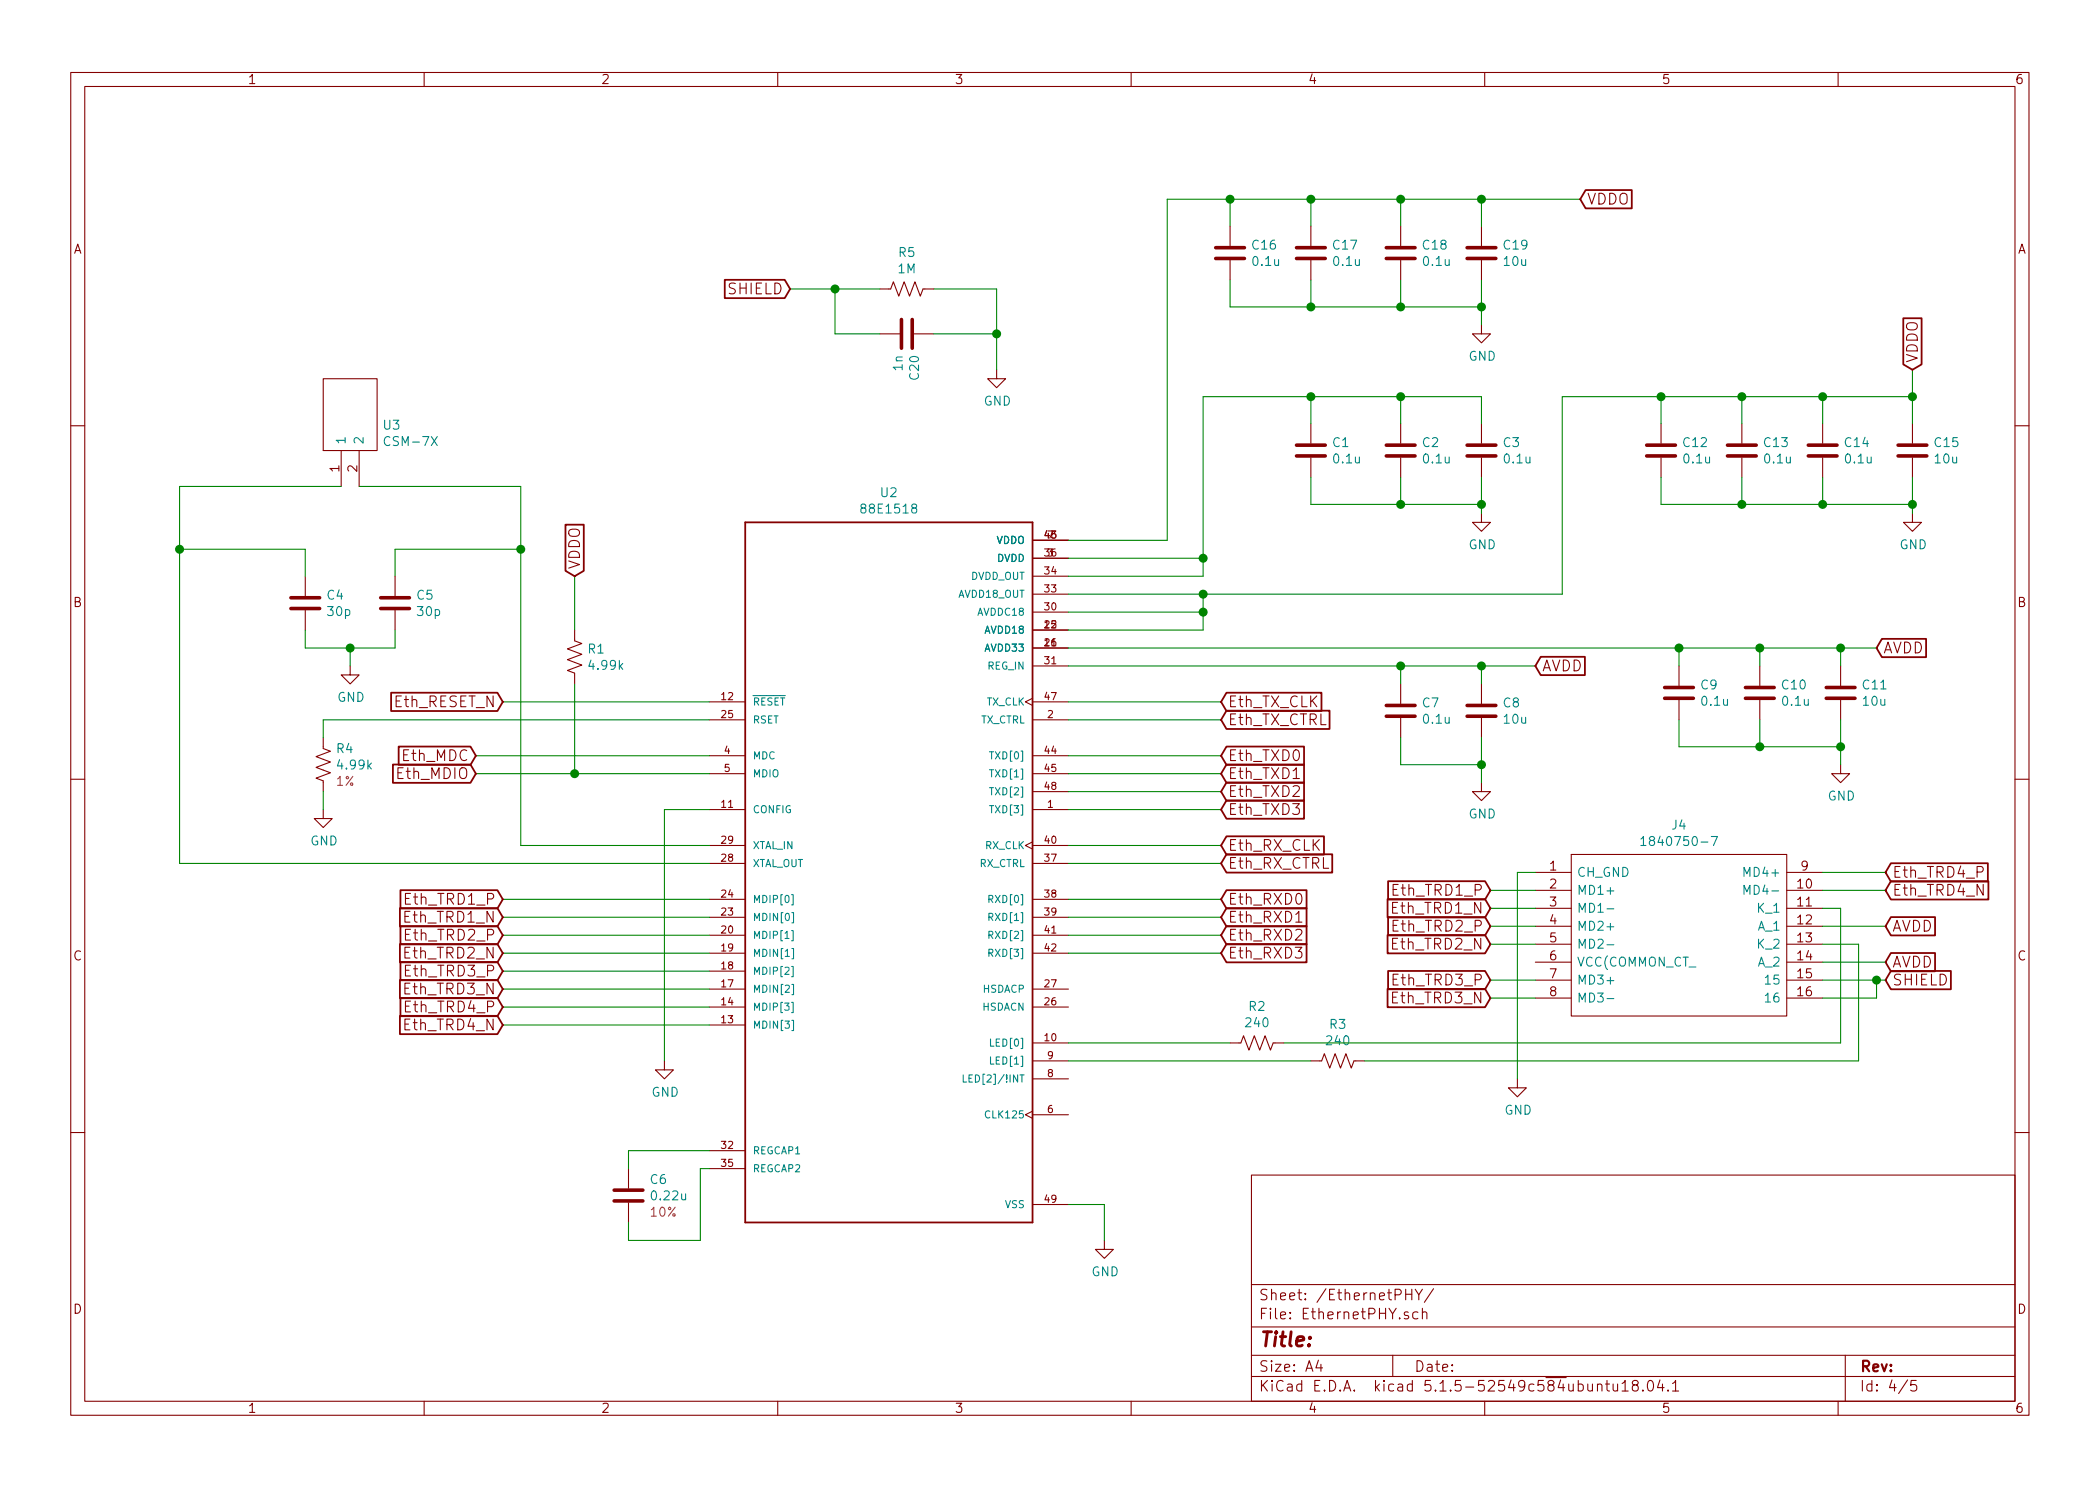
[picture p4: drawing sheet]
<svg xmlns="http://www.w3.org/2000/svg" width="297mm" height="210mm" viewBox="0 0 297 210" stroke-linecap="round" stroke-linejoin="round" font-family="sans-serif">
<g fill="none" stroke="#840000" stroke-width=".15">
<path d="M10 10.3h277v189.9h-277zM12 12.2h273v186.1h-273zM60 10.3v1.9M110 10.3v1.9M160 10.3v1.9M210 10.3v1.9M260 10.3v1.9M174 32v2.8M174 36.8v2.8M185.4 32v2.8M185.4 36.8v2.8M198.1 32v2.8"/>
<path d="M198.1 36.8v2.8M209.5 32v2.8M209.5 36.8v2.8M45.7 53.6h7.6v10.1h-7.6zM124.5 40.9h1.5l.4-1 .7 2 .8-2 .8 2 .7-2 .8 2 .4-1h1.5M124.5 47.2h2.8M129.3 47.2h2.8M141 52.3v1.3h1.2l-1.2 1.3-1.3-1.3h1.3M185.4 59.9v2.8M198.1 59.9v2.8M209.5 46v1.2h1.3l-1.3 1.3-1.2-1.3h1.2M209.5 59.9v2.8"/>
<path d="M234.9 59.9v2.8M246.4 59.9v2.8M257.8 59.9v2.8M270.5 59.9v2.8M10 60.2h2M48.3 63.7v5.1M50.8 63.7v5.1M146 76.4h5.1M146 79h5.1M147.8 77.7h.6l-.3 .3 .3 .2-.1 .4-.1 .1-.4-.1M185.4 64.8v2.8M198.1 64.8v2.8"/>
<path d="M209.5 72.6v1.3h1.3l-1.3 1.3-1.2-1.3h1.2M209.5 64.8v2.8M234.9 64.8v2.8M246.4 64.8v2.8M257.8 64.8v2.8M270.5 72.6v1.3h1.3l-1.3 1.3-1.3-1.3h1.3M270.5 64.8v2.8M285 60.2h2M43.2 81.5v2.8M43.2 86.4v2.7M49.5 94.2v1.3h1.3l-1.3 1.3-1.2-1.3h1.2M55.9 81.5v2.8"/>
<path d="M55.9 86.4v2.7M81.3 89.1v1.6l1 .4-2 .7 2 .8-2 .7 2 .8-2 .8 1 .3v1.6M100.3 99.3h5.1M146 98.8l-1 .5 1 .5M146 99.3h5.1M146 86.6h5.1M146 89.1h5.1M146 91.7h5.1M146 94.2h5.1M146 84.1h5.1M146 81.5h5.1M198.1 96.8v2.8"/>
<path d="M209.5 96.8v2.8M237.5 94.2v2.8M237.5 99.1v2.7M248.9 94.2v2.8M248.9 99.1v2.7M260.3 94.2v2.8M260.3 99.1v2.7M10 110.3h2M45.7 114.5v1.3h1.3l-1.3 1.3-1.3-1.3h1.3M45.7 104.4v1.5l1 .4-2 .8 2 .7-2 .8 2 .7-2 .8 1 .4v1.5M100.3 101.8h5.1M100.3 114.5h5.1"/>
<path d="M100.3 109.5h5.1M100.3 106.9h5.1M100.3 119.6h5.1M146 119.1l-1 .5 1 .5M146 101.8h5.1M146 114.5h5.1M146 112h5.1M146 109.5h5.1M146 106.9h5.1M146 119.6h5.1M182.9 110.2h.9M198.1 101.6v2.8"/>
<path d="M209.5 110.7v1.3h1.3l-1.3 1.3-1.2-1.3h1.2M209.5 101.6v2.8M260.3 108.2v1.3h1.3l-1.3 1.2-1.2-1.2h1.2M285 110.3h2M100.3 129.8h5.1M100.3 127.2h5.1M100.3 134.9h5.1M100.3 132.3h5.1M100.3 139.9h5.1M100.3 137.4h5.1M100.3 122.2h5.1M146 129.8h5.1"/>
<path d="M146 127.2h5.1M146 134.9h5.1M146 132.3h5.1M146 139.9h5.1M146 122.2h5.1M183.3 130.5h.8M217.2 123.4h5M217.2 126h5M217.2 128.5h5M217.2 131.1h5M217.2 133.6h5M217.2 136.1h5"/>
<path d="M217.2 138.7h5M222.2 120.9h30.5v22.9h-30.5zM252.7 123.4h5.1M252.7 126h5.1M252.7 128.5h5.1M252.7 131.1h5.1M252.7 133.6h5.1M252.7 136.1h5.1M252.7 138.7h5.1M94 150.1v1.3h1.2l-1.2 1.2-1.3-1.2h1.3M100.3 145h5.1M100.3 142.5h5.1"/>
<path d="M146 157.2l-1 .5 1 .5M146 147.6h5.1M146 150.1h5.1M146 142.5h5.1M146 152.6h5.1M146 157.7h5.1M174 147.6h1.5l.4-1 .8 2 .7-2 .8 2 .7-2 .8 2 .4-1h1.5M185.4 150.1h1.5l.4-1 .8 2 .7-2 .8 2 .8-2 .7 2 .4-1h1.5M214.6 152.6v1.3h1.3l-1.3 1.3-1.2-1.3h1.2M217.2 141.2h5M252.7 141.2h5.1M10 160.2h2"/>
<path d="M88.9 165.3v2.8M88.9 170.2v2.8M100.3 162.8h5.1M100.3 165.3h5.1M146 170.4h5.1M156.2 175.5v1.3h1.3l-1.3 1.2-1.3-1.2h1.3M177 166.3h108v32h-108zM285 160.2h2M60 198.3v1.9M110 198.3v1.9M160 198.3v1.9M177 194.8h108"/>
<path d="M177 191.8h108M177 187.8h108M177 181.8h108M186.5 192.5l-.4 1h1M186.8 193v1M197 191.8v3M198.8 182.4v1.5M198.8 183.1h.9M199.2 185.7l-.4-.1-.1 .1-.1 .2a.48 .48 0 0 0 .6 .3l.1 .1-.1 .2-.1 .1-.5-.1M199.7 182.4v1.5M200.2 182.4l.5 .8 .5-.8M200.6 185.7a.48 .48 0 0 0-.8 .2v.4a.48 .48 0 0 0 .8 .2"/>
<path d="M200.7 183.2v.7M201.2 185.7a.38 .38 0 0 1 .6 .1v.8M201.2 185.1v1.5M202.8 182.3l-1.3 2M210 198.3v1.9M226 196a.38 .38 0 0 1 .6 0v.8M227.1 195.8h.6M227.3 195.3v1.3l.1 .1 .3 .1M228.2 195.8v.9a.4 .4 0 0 0 .6 0M228.8 195.8v1M229.4 195.8l.3-.3 .2-.2v1.5M229.4 196.8h.9"/>
<path d="M231.2 196l-.3-.2v-.3a.48 .48 0 0 1 .7-.1l.1 .2-.1 .3-.6 .1a.51 .51 0 0 0 0 .7 .48 .48 0 0 0 .6 0 .48 .48 0 0 0-.2-.7M232.4 196.7v.1l-.1-.1h.1v.1M233.1 195.5a.37 .37 0 0 1 .4-.2 .37 .37 0 0 1 .3 .3 .77 .77 0 0 1-.4 1.2l-.3-.1a1.41 1.41 0 0 1 0-1.2zM234.8 195.2l-.4 1.1h1M235.2 195.8v1M235.9 196.7h.1l-.1 .1v-.1v.1M236.6 195.8l.3-.3 .1-.2v1.5M236.6 196.8h.8M260 198.3v1.9M261 191.8v6.5M269.8 195.2l-1.2 2M271 195.3h-.7v.7a.62 .62 0 0 1 .7 0l.1 .2-.1 .5-.2 .1h-.3l-.2-.1"/>
</g>
<g fill="none" stroke="#840000" stroke-width=".51">
<path d="M172 36.6h4M172 35h4M183.4 36.6h4.1M183.4 35h4.1M196.1 36.6h4.1M196.1 35h4.1M207.5 36.6h4.1M207.5 35h4.1M127.5 45.2v4.1M129 45.2v4.1M183.4 64.5h4.1M183.4 63h4.1"/>
<path d="M196.1 64.5h4.1M196.1 63h4.1M207.5 64.5h4.1M207.5 63h4.1M232.9 64.5h4.1M232.9 63h4.1M244.3 64.5h4.1M244.3 63h4.1M255.8 64.5h4M255.8 63h4M268.5 64.5h4M268.5 63h4"/>
<path d="M41.1 86.1h4.1M41.1 84.6h4.1M53.8 86.1h4.1M53.8 84.6h4.1M196.1 99.8h4.1M207.5 99.8h4.1M235.5 98.8h4M235.5 97.3h4M246.9 98.8h4.1M246.9 97.3h4.1M258.3 98.8h4.1M258.3 97.3h4.1"/>
<path d="M196.1 101.3h4.1M207.5 101.3h4.1M86.9 169.9h4M86.9 168.4h4"/>
</g>
<g fill="none" stroke="#008484" stroke-width=".15">
<path d="M140 114h.5M140 111.4h.5M140 108.9h.5M140 106.4h.5M232.1 118.7l.4-.3v1.2M232.1 119.6h.7M242.1 118.4h.8l-.5 1.2M112 126.6h.2v1.4h-.2M112 131.7h.2v1.4h-.2M112 136.7h.2v1.5h-.2M112 129.1h.2v1.5h-.2M112 134.2h.2v1.5h-.2"/>
<path d="M112 139.3h.2v1.4h-.2M139.9 134.8h.5v-.4l-.5-.1v1M139.9 132.3h.5v-.5h-.5v1M139.9 129.8l.5-.1v-.4l-.5-.1v1M139.9 127.2h.5v-.4l-.5-.1v1M227.3 128.6h1M227.3 133.7h1M246.7 124v-1.3l.4 .9 .4-.9v1.3M246.7 126.5v-1.2l.4 .9 .4-.9v1.2M112 141.8h.2v1.5h-.2M112 144.4h.2v1.4h-.2M136.2 152.1v1h.5"/>
<path d="M227.3 141.3h1"/>
</g>
<g fill="none" stroke="#840000" stroke-width=".25">
<path d="M102.5 39.6h8.5l.8 1.3-.8 1.3h-8.5zM224.3 26.9h6.5v2.6h-6.5l-.8-1.3zM269.2 45h2.6v6.6l-1.3 .7-1.3-.7zM80 74.2h2.6v6.6l-1.3 .7-1.3-.7zM105.4 73.9h40.6v99.1h-40.6zM55.3 98h15.1l.7 1.3-.7 1.3h-15.1zM173.5 98h13.4v2.6h-13.4l-.8-1.3zM217.9 92.9h6.3v2.6h-6.3l-.7-1.3zM266.2 90.4h6.2v2.6h-6.2l-.8-1.3zM55.6 108.2h10.9l.8 1.3-.8 1.3h-10.9zM56.4 105.6h10.1l.8 1.3-.8 1.3h-10.1zM173.5 110.7h11v2.6h-11l-.8-1.3z"/>
<path d="M173.5 113.3h11v2.5h-11l-.8-1.3zM173.5 108.2h11v2.6h-11l-.8-1.3zM173.5 105.6h11v2.6h-11l-.8-1.3zM173.5 100.6h14.6v2.5h-14.6l-.8-1.3zM173.5 118.3h13.8v2.6h-13.8l-.8-1.3zM56.6 133.6h13.8l.7 1.3-.7 1.3h-13.8zM56.6 138.7h13.8l.7 1.2-.7 1.3h-13.8zM56.6 128.5h13.8l.7 1.3-.7 1.3h-13.8zM56.6 136.1h13.8l.7 1.3-.7 1.3h-13.8zM56.6 131h13.8l.7 1.3-.7 1.3h-13.8zM56.6 126h13.8l.7 1.2-.7 1.3h-13.8zM173.5 120.9h14.9v2.6h-14.9l-.8-1.3z"/>
<path d="M173.5 133.6h11.3v2.6h-11.3l-.8-1.3zM173.5 131h11.3v2.6h-11.3l-.8-1.3zM173.5 128.5h11.3v2.6h-11.3l-.8-1.3zM173.5 126h11.3v2.5h-11.3l-.8-1.3zM196.3 139.9h13.8l.7 1.3-.7 1.3h-13.8zM196.3 132.3h13.8l.7 1.3-.7 1.3h-13.8zM196.3 127.2h13.8l.7 1.3-.7 1.3h-13.8zM196.3 129.8h13.8l.7 1.3-.7 1.3h-13.8zM196.3 137.4h13.8l.7 1.3-.7 1.3h-13.8zM196.3 124.7h13.8l.7 1.3-.7 1.3h-13.8zM267.5 122.1h13.7v2.6h-13.7l-.8-1.3zM267.5 124.7h13.8v2.6h-13.8l-.8-1.3z"/>
<path d="M267.5 129.8h6.2v2.6h-6.2l-.8-1.3zM267.5 134.8h6.2v2.6h-6.2l-.8-1.3zM267.5 137.4h8.4v2.6h-8.4l-.8-1.3zM56.6 143.7h13.8l.7 1.3-.7 1.3h-13.8zM56.6 141.2h13.8l.7 1.3-.7 1.3h-13.8z"/>
</g>
<g fill="none" stroke="#008400" stroke-width=".15">
<path d="M174 28.2v3.8M174 39.6v3.8h35.5M185.4 28.2v3.8M185.4 39.6v3.8M198.1 28.2v3.8M198.1 39.6v3.8M209.5 28.2v3.8M209.5 39.6v6.4M223.5 28.2h-58.4v48.2h-14M111.8 40.9h12.7M118.1 40.9v6.3h6.4M132.1 40.9h8.9v11.4"/>
<path d="M132.1 47.2h8.9M185.4 56.1v3.8M198.1 56.1v3.8M209.5 59.9v-3.8h-39.3v25.4h-19.1M234.9 56.1v3.8M246.4 56.1v3.8M257.8 56.1v3.8M270.5 56.1h-49.5v28h-69.9M270.5 52.3v7.6M25.4 77.7h17.8v3.8M48.3 68.8h-22.9v53.4h74.9M50.8 68.8h22.9v50.8h26.6"/>
<path d="M73.7 77.7h-17.8v3.8M151.1 79h19.1M185.4 67.6v3.8h24.1M198.1 67.6v3.8M209.5 67.6v5M234.9 67.6v3.8h35.6M246.4 67.6v3.8M257.8 67.6v3.8M270.5 67.6v5M43.2 89.1v2.6h12.7v-2.6M49.5 91.7v2.5M71.1 99.3h29.2"/>
<path d="M81.3 81.5v7.6M81.3 96.8v12.7M151.1 86.6h19.1M151.1 91.7h114.3M151.1 99.3h21.6M151.1 94.2h66.1M170.2 84.1v5h-19.1M198.1 94.2v2.6M209.5 94.2v2.6M237.5 91.7v2.5M248.9 91.7v2.5M260.3 91.7v2.5"/>
<path d="M45.7 112v2.5M67.3 106.9h33M67.3 109.5h33M100.3 114.5h-6.3v35.6M100.3 101.8h-54.6v2.6M151.1 114.5h21.6M151.1 106.9h21.6M151.1 119.6h21.6M151.1 109.5h21.6M151.1 112h21.6M151.1 101.8h21.6M198.1 104.4v3.8h11.4"/>
<path d="M209.5 104.4v6.3M237.5 101.8v3.9h22.8M248.9 101.8v3.9M260.3 101.8v6.4M71.1 134.9h29.2M71.1 132.3h29.2M71.1 129.8h29.2M71.1 127.2h29.2M71.1 137.4h29.2M71.1 139.9h29.2M151.1 134.9h21.6M151.1 132.3h21.6"/>
<path d="M151.1 122.2h21.6M151.1 129.8h21.6M151.1 127.2h21.6M210.8 131.1h6.4M210.8 126h6.4M210.8 128.5h6.4M210.8 133.6h6.4M210.8 138.7h6.4M217.2 123.4h-2.6v29.2M257.8 128.5h2.5v19.1h-78.7M257.8 133.6h5.1v16.5h-69.9M257.8 131.1h8.9"/>
<path d="M257.8 136.1h8.9M257.8 126h8.9M257.8 138.7h8.9M257.8 123.4h8.9M265.4 138.7v2.5h-7.6M71.1 145h29.2M71.1 142.5h29.2M151.1 147.6h22.9M151.1 150.1h34.3M210.8 141.2h6.4M100.3 165.3h-1.2v10.2h-10.2v-2.5M100.3 162.8h-11.4v2.5"/>
<path d="M151.1 170.4h5.1v5.1"/>
</g>
<g fill="#008400" stroke="#008400" stroke-width=".25">
<circle cx="260.3" cy="105.7" r=".51"/>
<circle cx="260.3" cy="91.7" r=".51"/>
<circle cx="170.2" cy="84.1" r=".51"/>
<circle cx="265.4" cy="138.7" r=".51"/>
<circle cx="270.5" cy="71.4" r=".51"/>
<circle cx="257.8" cy="71.4" r=".51"/>
<circle cx="246.4" cy="71.4" r=".51"/>
<circle cx="257.8" cy="56.1" r=".51"/>
<circle cx="198.1" cy="94.2" r=".51"/>
<circle cx="246.4" cy="56.1" r=".51"/>
<circle cx="248.9" cy="91.7" r=".51"/>
<circle cx="235" cy="56.1" r=".51"/>
<circle cx="118.1" cy="40.9" r=".51"/>
<circle cx="237.5" cy="91.7" r=".51"/>
<circle cx="248.9" cy="105.7" r=".51"/>
<circle cx="141" cy="47.2" r=".51"/>
<circle cx="209.6" cy="108.2" r=".51"/>
<circle cx="185.4" cy="43.4" r=".51"/>
<circle cx="198.1" cy="71.4" r=".51"/>
<circle cx="209.6" cy="71.4" r=".51"/>
<circle cx="270.5" cy="56.1" r=".51"/>
<circle cx="170.2" cy="79" r=".51"/>
<circle cx="209.6" cy="94.2" r=".51"/>
<circle cx="174" cy="28.2" r=".51"/>
<circle cx="198.1" cy="56.1" r=".51"/>
<circle cx="185.4" cy="56.1" r=".51"/>
<circle cx="209.6" cy="43.4" r=".51"/>
<circle cx="170.2" cy="86.6" r=".51"/>
<circle cx="198.1" cy="43.4" r=".51"/>
<circle cx="209.6" cy="28.2" r=".51"/>
<circle cx="25.4" cy="77.7" r=".51"/>
<circle cx="198.1" cy="28.2" r=".51"/>
<circle cx="185.4" cy="28.2" r=".51"/>
<circle cx="49.5" cy="91.7" r=".51"/>
<circle cx="73.7" cy="77.7" r=".51"/>
<circle cx="81.3" cy="109.5" r=".51"/>
</g>
<text font-size="2.8" fill="#840000" x="178" y="190.5">Title:</text>
<g font-size="2.1" fill="#840000">
<text x="224.4" y="29">VDDO</text>
<text x="103.1" y="41.7">SHIELD</text>
<text x="271.3" y="51.4" transform="rotate(-90 271.3 51.4)">VDDO</text>
<text x="82" y="80.6" transform="rotate(-90 82 80.6)">VDDO</text>
<text x="218.1" y="95">AVDD</text>
<text x="266.3" y="92.5">AVDD</text>
<text x="55.8" y="100.1">Eth_RESET_N</text>
<text x="173.6" y="100.1">Eth_TX_CLK</text>
<text x="57" y="107.7">Eth_MDC</text>
<text x="173.6" y="107.7">Eth_TXD0</text>
<text x="173.6" y="102.6">Eth_TX_CTRL</text>
<text x="56.3" y="110.2">Eth_MDIO</text>
<text x="173.6" y="112.8">Eth_TXD2</text>
<text x="173.6" y="110.2">Eth_TXD1</text>
<text x="173.6" y="115.3">Eth_TXD3</text>
<text x="173.6" y="122.9">Eth_RX_CTRL</text>
<text x="173.6" y="120.4">Eth_RX_CLK</text>
<text x="267.6" y="124.2">Eth_TRD4_P</text>
<text x="57.4" y="130.6">Eth_TRD1_N</text>
<text x="57.5" y="128">Eth_TRD1_P</text>
<text x="173.6" y="130.6">Eth_RXD1</text>
<text x="173.6" y="128">Eth_RXD0</text>
<text x="197.1" y="129.3">Eth_TRD1_N</text>
<text x="197.2" y="131.8">Eth_TRD2_P</text>
<text x="197.2" y="126.7">Eth_TRD1_P</text>
<text x="267.6" y="126.7">Eth_TRD4_N</text>
<text x="267.6" y="131.8">AVDD</text>
<text x="57.4" y="135.6">Eth_TRD2_N</text>
<text x="57.5" y="133.1">Eth_TRD2_P</text>
<text x="173.6" y="135.6">Eth_RXD3</text>
<text x="173.6" y="133.1">Eth_RXD2</text>
<text x="197.1" y="134.4">Eth_TRD2_N</text>
<text x="267.6" y="136.9">AVDD</text>
<text x="57.4" y="140.7">Eth_TRD3_N</text>
<text x="57.5" y="143.3">Eth_TRD4_P</text>
<text x="57.5" y="138.2">Eth_TRD3_P</text>
<text x="197.1" y="142">Eth_TRD3_N</text>
<text x="197.2" y="139.4">Eth_TRD3_P</text>
<text x="267.6" y="139.4">SHIELD</text>
<text x="57.4" y="145.8">Eth_TRD4_N</text>
<text x="178" y="184">Sheet: /EthernetPHY/</text>
<text x="178" y="186.7">File: EthernetPHY.sch</text>
<text x="178" y="196.9">KiCad E.D.A. kicad 5.1.5-52549c584ubuntu18.04.1</text>
<text x="178" y="194.1">Size: A4</text>
<text x="200" y="194.1">Date:</text>
<text x="263" y="194.1">Rev:</text>
<text x="263" y="196.9">Id: 4/5</text>
</g>
<g font-size="1.8" fill="#840000">
<text x="35" y="11.9">1</text>
<text x="85" y="11.9">2</text>
<text x="135" y="11.9">3</text>
<text x="185" y="11.9">4</text>
<text x="235" y="11.9">5</text>
<text x="285" y="11.9">6</text>
<text x="10.4" y="35.9">A</text>
<text x="285.4" y="35.9">A</text>
<text x="48" y="66.8" transform="rotate(-90 48 66.8)">1</text>
<text x="50.5" y="66.8" transform="rotate(-90 50.5 66.8)">2</text>
<text x="10.4" y="85.9">B</text>
<text x="285.4" y="85.9">B</text>
<text x="219.2" y="123.2">1</text>
<text x="219.2" y="125.7">2</text>
<text x="254.3" y="125.7">10</text>
<text x="254.8" y="123.2">9</text>
<text x="219.2" y="128.3">3</text>
<text x="219.2" y="130.8">4</text>
<text x="254.3" y="128.3">11</text>
<text x="254.3" y="130.8">12</text>
<text x="10.4" y="135.9">C</text>
<text x="219.2" y="133.3">5</text>
<text x="219.2" y="135.9">6</text>
<text x="254.3" y="133.3">13</text>
<text x="254.3" y="135.9">14</text>
<text x="285.4" y="135.9">C</text>
<text x="219.2" y="138.4">7</text>
<text x="219.2" y="141">8</text>
<text x="254.3" y="138.4">15</text>
<text x="254.3" y="141">16</text>
<text x="10.4" y="185.9">D</text>
<text x="285.4" y="185.9">D</text>
<text x="35" y="199.9">1</text>
<text x="85" y="199.9">2</text>
<text x="135" y="199.9">3</text>
<text x="185" y="199.9">4</text>
<text x="235" y="199.9">5</text>
<text x="285" y="199.9">6</text>
</g>
<g font-size="1.8" fill="#008484">
<text x="177.2" y="35.3">C16</text>
<text x="188.6" y="35.3">C17</text>
<text x="201.3" y="35.3">C18</text>
<text x="212.8" y="35.3">C19</text>
<text x="127.1" y="38.7">1M</text>
<text x="127.2" y="36.4">R5</text>
<text x="177.3" y="37.6">0.1u</text>
<text x="188.7" y="37.6">0.1u</text>
<text x="201.4" y="37.6">0.1u</text>
<text x="212.8" y="37.6">10u</text>
<text x="127.7" y="52.4" transform="rotate(-90 127.7 52.4)">1n</text>
<text x="130" y="53.7" transform="rotate(-90 130 53.7)">C20</text>
<text x="207.7" y="51">GND</text>
<text x="139.1" y="57.4">GND</text>
<text x="48.9" y="63" transform="rotate(-90 48.9 63)">1</text>
<text x="51.4" y="63" transform="rotate(-90 51.4 63)">2</text>
<text x="54.3" y="60.8">U3</text>
<text x="54.8" y="63.1">CSM-7X</text>
<text x="188.5" y="63.3">C1</text>
<text x="188.7" y="65.6">0.1u</text>
<text x="201.2" y="63.3">C2</text>
<text x="201.4" y="65.6">0.1u</text>
<text x="212.7" y="63.3">C3</text>
<text x="212.9" y="65.6">0.1u</text>
<text x="238.2" y="63.3">C12</text>
<text x="238.3" y="65.6">0.1u</text>
<text x="249.6" y="63.3">C13</text>
<text x="249.7" y="65.6">0.1u</text>
<text x="261" y="63.3">C14</text>
<text x="261.1" y="65.6">0.1u</text>
<text x="273.7" y="63.3">C15</text>
<text x="273.8" y="65.6">10u</text>
<text x="124.6" y="70.4">U2</text>
<text x="122.2" y="72.7">88E1518</text>
<text x="207.7" y="77.7">GND</text>
<text x="268.7" y="77.7">GND</text>
<text x="46.3" y="84.9">C4</text>
<text x="46.4" y="87.2">30p</text>
<text x="59" y="84.9">C5</text>
<text x="59.1" y="87.2">30p</text>
<text x="83.2" y="92.5">R1</text>
<text x="83.5" y="94.8">4.99k</text>
<text x="47.7" y="99.3">GND</text>
<text x="201.2" y="100.1">C7</text>
<text x="212.7" y="100.1">C8</text>
<text x="240.6" y="97.6">C9</text>
<text x="240.8" y="99.9">0.1u</text>
<text x="252.1" y="97.6">C10</text>
<text x="252.2" y="99.9">0.1u</text>
<text x="263.6" y="97.6">C11</text>
<text x="263.6" y="99.9">10u</text>
<text x="47.7" y="106.6">R4</text>
<text x="201.4" y="102.4">0.1u</text>
<text x="212.8" y="102.4">10u</text>
<text x="47.9" y="108.9">4.99k</text>
<text x="258.5" y="113.3">GND</text>
<text x="43.9" y="119.6">GND</text>
<text x="207.7" y="115.8">GND</text>
<text x="233.3" y="119.7">1840750-7</text>
<text x="236.5" y="117.4">J4</text>
<text x="223" y="124.1">CH_GND</text>
<text x="247.2" y="124.1">MD4+</text>
<text x="223" y="126.6">MD1+</text>
<text x="223" y="129.2">MD1-</text>
<text x="223" y="131.7">MD2+</text>
<text x="247.6" y="126.6">MD4-</text>
<text x="248.7" y="129.2">K_1</text>
<text x="248.7" y="131.7">A_1</text>
<text x="223" y="134.2">MD2-</text>
<text x="223" y="136.8">VCC(COMMON_CT_</text>
<text x="248.7" y="134.2">K_2</text>
<text x="248.7" y="136.8">A_2</text>
<text x="176.7" y="143">R2</text>
<text x="223" y="139.3">MD3+</text>
<text x="223" y="141.9">MD3-</text>
<text x="250" y="139.3">15</text>
<text x="250" y="141.9">16</text>
<text x="176.3" y="145.4">240</text>
<text x="187.8" y="147.9">240</text>
<text x="188.1" y="145.6">R3</text>
<text x="92.2" y="155.2">GND</text>
<text x="212.8" y="157.7">GND</text>
<text x="92" y="167.5">C6</text>
<text x="92.3" y="169.8">0.22u</text>
<text x="154.4" y="180.6">GND</text>
</g>
<g font-size="1.8" fill="#840084">
<text x="47.6" y="111.2">1%</text>
<text x="92.1" y="172.2">10%</text>
</g>
<g font-size="1.4" fill="#008484">
<text x="140.9" y="77">VDDO</text>
<text x="137.3" y="82">DVDD_OUT</text>
<text x="141" y="79.5">DVDD</text>
<text x="135.7" y="84.6">AVDD18_OUT</text>
<text x="138.4" y="87.1">AVDDC18</text>
<text x="139.4" y="89.7">AVDD18</text>
<text x="139.4" y="92.2">AVDD33</text>
<text x="139.8" y="94.7">REG_IN</text>
<text x="106.4" y="99.8">RESET</text>
<text x="139.5" y="99.8">TX_CLK</text>
<text x="106.4" y="107.4">MDC</text>
<text x="106.4" y="102.4">RSET</text>
<text x="138.7" y="102.4">TX_CTRL</text>
<text x="140.5" y="107.4">TXD[0]</text>
<text x="106.4" y="110">MDIO</text>
<text x="140.5" y="112.5">TXD[2]</text>
<text x="140.5" y="110">TXD[1]</text>
<text x="106.4" y="115.1">CONFIG</text>
<text x="140.5" y="115.1">TXD[3]</text>
<text x="106.4" y="120.1">XTAL_IN</text>
<text x="106.4" y="122.7">XTAL_OUT</text>
<text x="138.5" y="122.7">RX_CTRL</text>
<text x="139.4" y="120.1">RX_CLK</text>
<text x="106.4" y="130.3">MDIN[0]</text>
<text x="106.4" y="127.8">MDIP[0]</text>
<text x="140.3" y="130.3">RXD[1]</text>
<text x="140.3" y="127.8">RXD[0]</text>
<text x="106.4" y="135.4">MDIN[1]</text>
<text x="106.4" y="132.8">MDIP[1]</text>
<text x="106.4" y="137.9">MDIP[2]</text>
<text x="140.3" y="135.4">RXD[3]</text>
<text x="140.3" y="132.8">RXD[2]</text>
<text x="106.4" y="140.5">MDIN[2]</text>
<text x="106.4" y="143">MDIP[3]</text>
<text x="139" y="143">HSDACN</text>
<text x="139.1" y="140.5">HSDACP</text>
<text x="106.4" y="145.5">MDIN[3]</text>
<text x="140.5" y="148.1">LED[0]</text>
<text x="137.3" y="153.2">LED[2]/!INT</text>
<text x="140.5" y="150.6">LED[1]</text>
<text x="139.8" y="158.2">CLK125</text>
<text x="106.4" y="163.3">REGCAP1</text>
<text x="106.4" y="165.9">REGCAP2</text>
<text x="142.2" y="170.9">VSS</text>
</g>
<g font-size="1.4" fill="#840000">
<text x="148.2" y="76.2">76</text>
<text x="147.8" y="83.8">33</text>
<text x="147.8" y="81.3">34</text>
<text x="148.2" y="78.7">3</text>
<text x="147.8" y="86.4">30</text>
<text x="147.8" y="88.9">15</text>
<text x="147.8" y="91.4">21</text>
<text x="147.8" y="94">31</text>
<text x="102.1" y="99.1">12</text>
<text x="102.1" y="101.6">25</text>
<text x="147.8" y="99.1">47</text>
<text x="148.2" y="101.6">2</text>
<text x="102.5" y="106.7">4</text>
<text x="147.8" y="106.7">44</text>
<text x="102.5" y="109.2">5</text>
<text x="147.8" y="111.8">48</text>
<text x="147.8" y="109.2">45</text>
<text x="102.1" y="114.3">11</text>
<text x="102.1" y="119.4">29</text>
<text x="147.8" y="119.4">40</text>
<text x="148.2" y="114.3">1</text>
<text x="102.1" y="121.9">28</text>
<text x="147.8" y="121.9">37</text>
<text x="102.1" y="129.5">23</text>
<text x="102.1" y="127">24</text>
<text x="147.8" y="129.5">39</text>
<text x="147.8" y="127">38</text>
<text x="102.1" y="134.6">19</text>
<text x="102.1" y="132.1">20</text>
<text x="102.1" y="137.2">18</text>
<text x="147.8" y="134.6">42</text>
<text x="147.8" y="132.1">41</text>
<text x="102.1" y="139.7">17</text>
<text x="102.1" y="142.2">14</text>
<text x="147.8" y="142.2">26</text>
<text x="147.8" y="139.7">27</text>
<text x="102.1" y="144.8">13</text>
<text x="147.8" y="147.3">10</text>
<text x="148.2" y="149.9">9</text>
<text x="148.2" y="152.4">8</text>
<text x="148.2" y="157.5">6</text>
<text x="102.1" y="162.6">32</text>
<text x="102.1" y="165.1">35</text>
<text x="147.8" y="170.2">49</text>
</g>
</svg>
